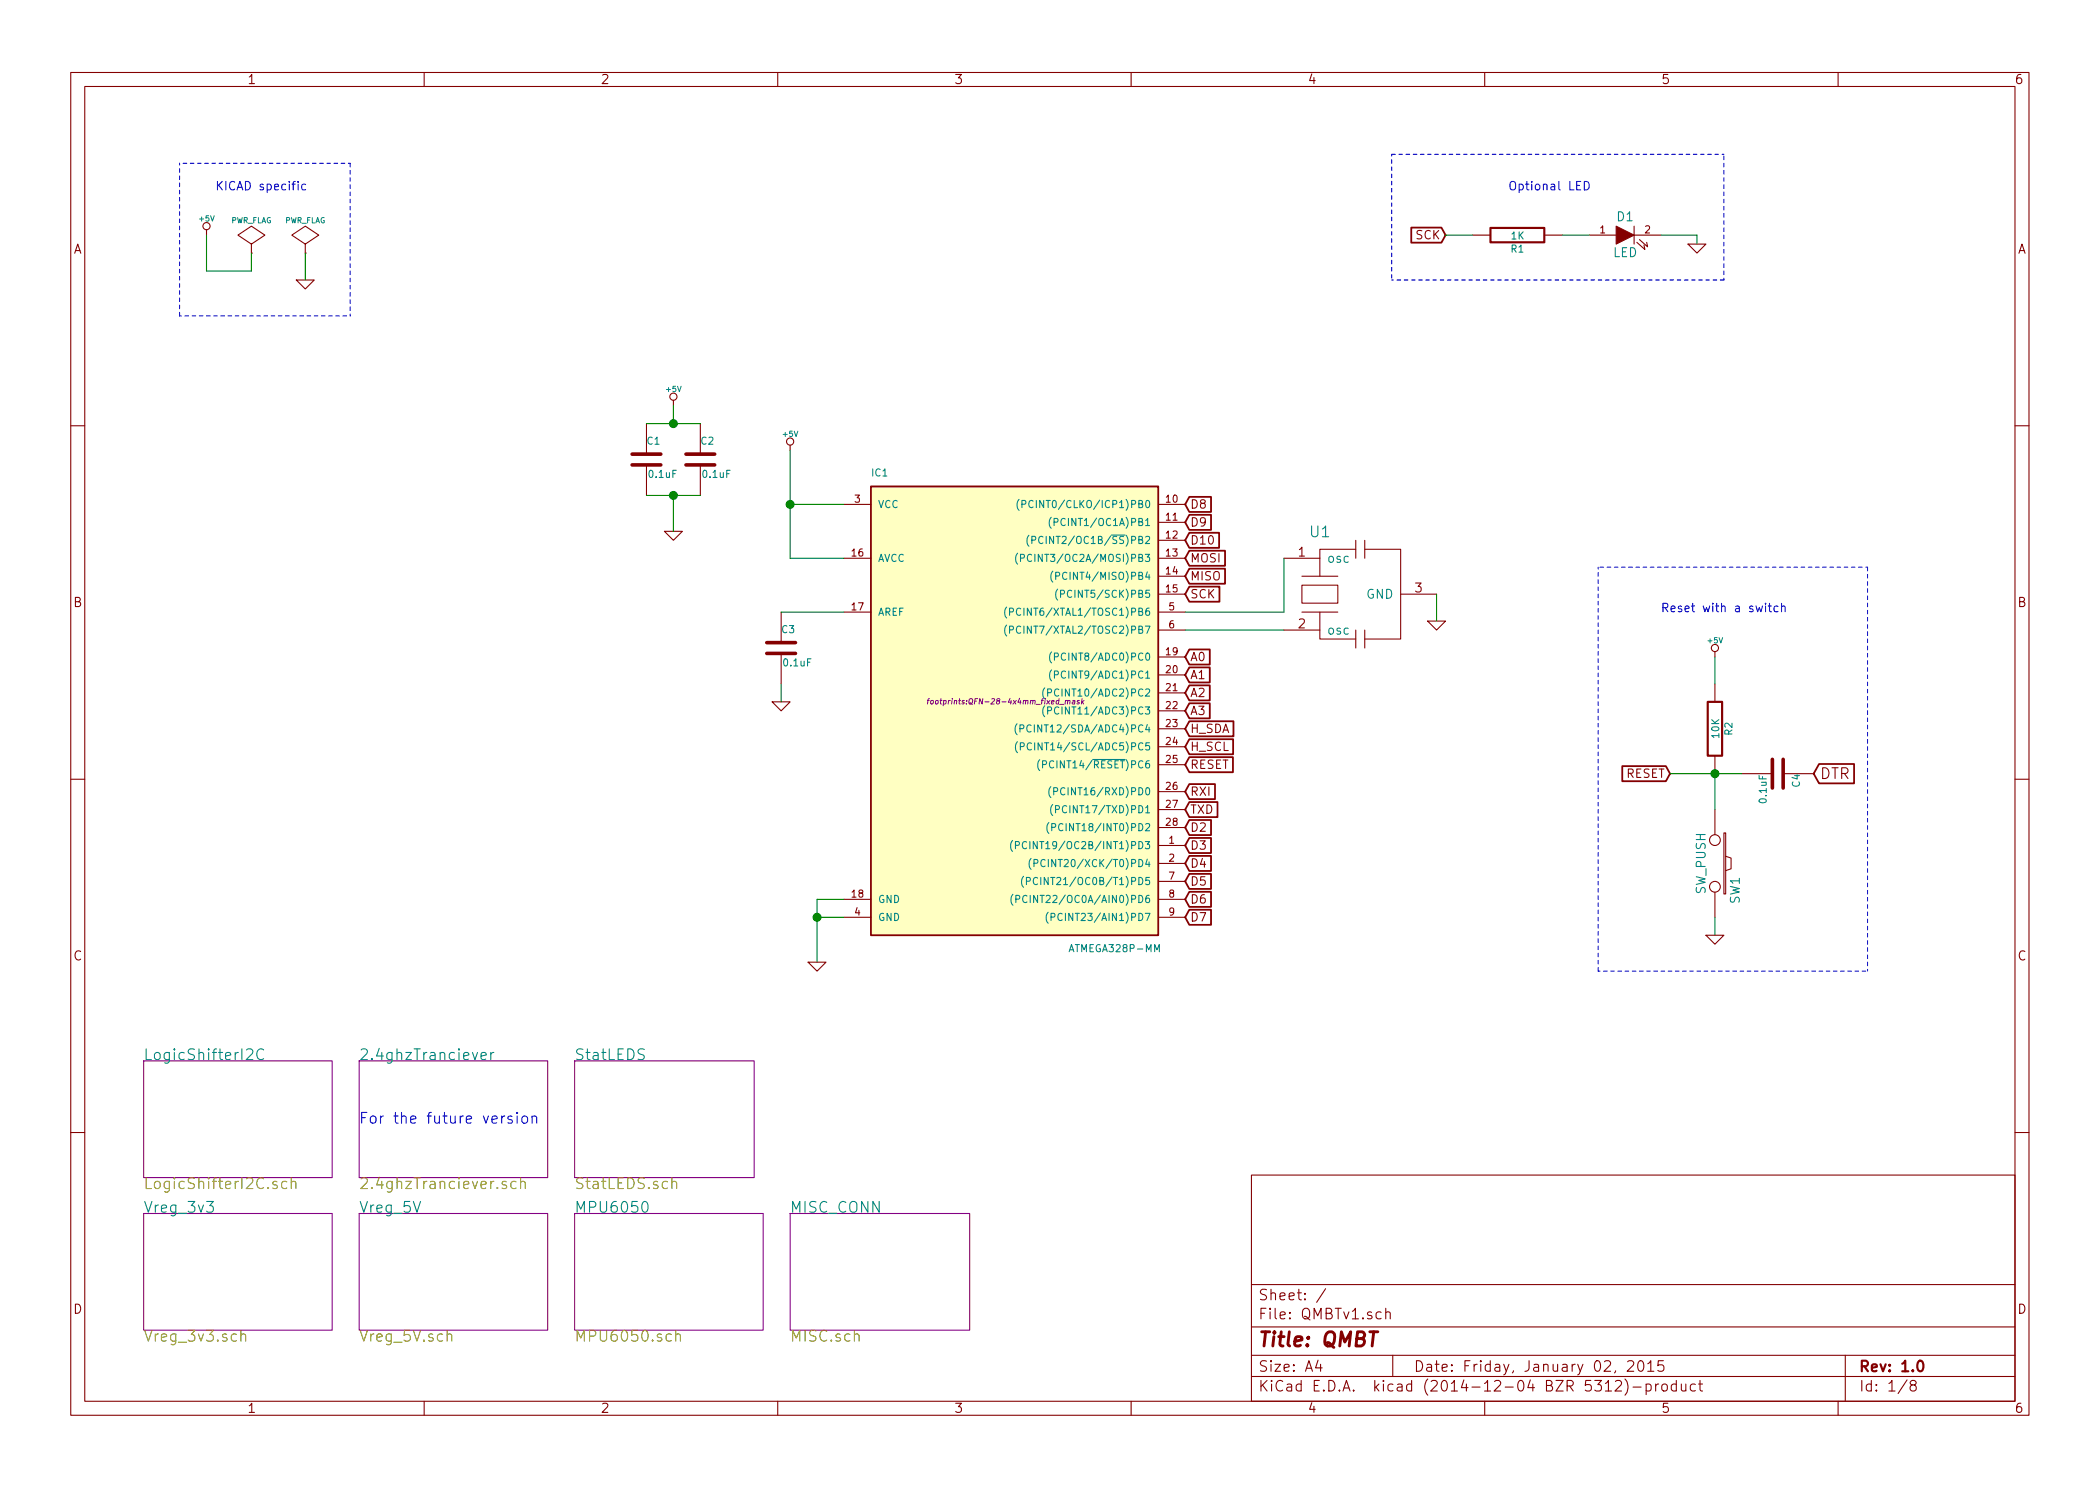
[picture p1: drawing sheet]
<svg xmlns="http://www.w3.org/2000/svg" width="297mm" height="210mm" viewBox="0 0 297 210" stroke-linecap="round" stroke-linejoin="round" font-family="sans-serif">
<g fill="none" stroke="#840000" stroke-width=".15">
<path d="M10 10.3h277v189.9h-277zM12 12.2h273v186.1h-273zM60 10.3v1.9M110 10.3v1.9M160 10.3v1.9M210 10.3v1.9M260 10.3v1.9M29.2 32.5v.8M35.6 35.8h.1M35.6 34.5l1.9-1.2-1.9-1.3-1.9 1.3 1.9 1.2v1.3M41.9 39.6h2.5l-1.2 1.3zM43.2 35.8h.1"/>
<path d="M43.2 34.5l1.9-1.2-1.9-1.3-1.9 1.3 1.9 1.2v1.3M208.3 33.3h2.5M218.4 33.3h2.6M224.8 33.3h3.8M231.1 33.3h3.8M231.1 32v2.5M231.5 34.3l1.2 1-.2-.6M231.9 33.9l1.1 1-.1-.6M238.8 34.5h2.5l-1.3 1.3zM91.4 59.9v4.4M95.2 56.6v.8M99.1 59.9v4.4"/>
<path d="M10 60.2h2M91.4 65.8v4.3M94 75.2h2.5l-1.3 1.2zM99.1 65.8v4.3M111.8 63v.7M119.4 71.4h3.8M119.4 79h3.8M163.8 71.4h3.8M163.8 73.9h3.8M163.8 76.4h3.8M163.8 79h3.8M181.6 79h5.1"/>
<path d="M191.8 77.7h-5.1v3.8M191.8 76.4v2.6M193 77.7h5.1v12.7h-5.1M193 76.4v2.6M285 60.2h2M109.2 99.3h2.6l-1.3 1.3zM110.5 86.6v4.3M110.5 92.5v4.3M119.4 86.6h3.8M163.8 86.6h3.8M163.8 89.1h3.8M163.8 95.5h3.8"/>
<path d="M163.8 98h3.8M163.8 81.5h3.8M163.8 84.1h3.8M163.8 93h3.8M181.6 89.1h5.1M184.1 82.8h5.1v2.5h-5.1zM184.1 86.6h5.1M184.1 81.5h5.1M186.7 86.6v3.8h5.1M191.8 89.1v2.6M193 89.1v2.6M198.1 84.1h5.1"/>
<path d="M201.9 87.9h2.6l-1.3 1.2zM242.6 92.2v.8M242.6 96.8v2.5M10 110.3h2M163.8 119.6h3.8M163.8 100.6h3.8M163.8 103.1h3.8M163.8 105.7h3.8M163.8 108.2h3.8M163.8 112h3.8M163.8 114.5h3.8M163.8 117.1h3.8"/>
<path d="M242.6 106.9v2.6M242.6 114.5v3.6M243.8 117.9h.3v8.6h-.3zM246.4 109.5h4.3M252.2 109.5h4.3M285 110.3h2M114.3 136.1h2.5l-1.2 1.3zM119.4 129.8h3.8M119.4 127.2h3.8M163.8 122.2h3.8M163.8 129.8h3.8M163.8 124.7h3.8"/>
<path d="M163.8 127.2h3.8M241.3 132.3h2.5l-1.2 1.3zM242.6 126.2v3.6M244.1 121.2l.8 .2v1.5l-.8 .3M10 160.2h2M177 166.3h108v32h-108zM285 160.2h2M60 198.3v1.9M110 198.3v1.9M160 198.3v1.9M177 194.8h108M177 191.8h108"/>
<path d="M177 187.8h108M177 181.8h108M186.4 192.5l-.3 1h.9M186.8 193v1M187.5 182.3l-1.3 2M195.4 185.7l-.5-.1-.3 .3 .1 .6 .2 .1 .5-.1M196 185.7a.38 .38 0 0 1 .6 .1v.8M196 185.1v1.5M197 191.8v3M210 198.3v1.9M227.1 195.8l.4-.5v1.5M227.1 196.8h.8"/>
<path d="M228.5 195.5l.2-.2 .5 .1a.37 .37 0 0 1 .1 .6l-.9 .8h1M229.8 195.1a1.71 1.71 0 0 1 0 2.3M230.2 192.7l.3-.2 .4 .1a.37 .37 0 0 1 .1 .6l-.9 .8h1M231 196.3h1.1M231.8 192.7a.35 .35 0 0 1 .4-.2 .35 .35 0 0 1 .2 .3 .77 .77 0 0 1-.4 1.2 .9 .9 0 0 1-.2-1.3zM232.8 195.9a.48 .48 0 0 1 .7 .1l.1 .1-.1 .6a.48 .48 0 0 1-.7 0M232.8 195.8v1.5M233.1 193l.4-.5v1.5M233.1 194h.8M234.2 195.8v1M234.6 195.8l-.3 .1-.1 .2M235.1 196a.41 .41 0 0 1 .7 .1v.4a.41 .41 0 0 1-.4 .3 .41 .41 0 0 1-.3-.3z"/>
<path d="M235.3 192.5h-.7l-.1 .7a.62 .62 0 0 1 .7 0l.2 .2-.1 .5-.2 .1h-.4l-.2-.1M237.1 195.9l-.4-.1-.3 .3 .1 .6 .2 .1 .4-.1M237.1 195.3v1.5M237.8 195.8l.1 .9a.4 .4 0 0 0 .6 0M238.5 195.8v1M239.8 195.9l-.4-.1-.3 .3 .1 .6 .2 .1 .4-.1M240.3 195.8h.5M240.5 195.3v1.3l.2 .2h.1M260 198.3v1.9M261 191.8v6.5M269.7 195.2l-1.2 2M270.5 196l-.3-.3 .1-.2 .2-.2 .4 .1 .1 .2v.2l-.2 .2h-.3a.48 .48 0 0 0-.2 .7l.2 .1h.3l.2-.1a.48 .48 0 0 0-.2-.7"/>
<circle cx="29.2" cy="32" r=".51"/>
<circle cx="95.3" cy="56.1" r=".51"/>
<circle cx="111.8" cy="62.5" r=".51"/>
<circle cx="242.6" cy="91.7" r=".51"/>
<circle cx="242.6" cy="118.9" r=".76"/>
<circle cx="242.6" cy="125.5" r=".76"/>
</g>
<path d="M210.8 32.3h7.6v2h-7.6zM241.6 99.3h2v7.6h-2zM271.3 192.7a.35 .35 0 0 1 .4-.2 .35 .35 0 0 1 .3 .3 .77 .77 0 0 1-.4 1.2 .9 .9 0 0 1-.3-1.3z" fill="none" stroke="#840000" stroke-width=".3"/>
<path d="M123.2 68.8h40.6v63.5h-40.6z" fill="#ffffc2" stroke="#ffffc2" stroke-width=".25"/>
<g fill="none" stroke="#840000" stroke-width=".25">
<path d="M199.6 32.2h4.3l.6 1.1-.6 1h-4.3zM123.2 68.8h40.6v63.5h-40.6zM168.2 70.3h3.1v2.1h-3.1l-.6-1zM168.2 72.8h3.1v2.2h-3.1l-.6-1.1zM168.2 75.4h4.2v2.1h-4.2l-.6-1.1zM168.2 77.9h5.1v2.2h-5.1l-.6-1.1zM168.2 80.5h5.1v2.1h-5.1l-.6-1.1zM168.2 83h4.3v2.1h-4.3l-.6-1zM168.2 91.9h2.9v2.1h-2.9l-.6-1zM168.2 94.4h2.9v2.2h-2.9l-.6-1.1zM168.2 97h2.9v2.1h-2.9l-.6-1.1zM168.2 99.5h2.9v2.1h-2.9l-.6-1z"/>
<path d="M168.2 102.1h6.3v2.1h-6.3l-.6-1.1zM168.2 104.6h6.2v2.1h-6.2l-.6-1zM168.2 110.9h3.7v2.2h-3.7l-.6-1.1zM168.2 113.5h4v2.1h-4l-.6-1.1zM168.2 116h3.1v2.2h-3.1l-.6-1.1zM168.2 118.6h3.1v2.1h-3.1l-.6-1.1zM168.2 107.1h6.2v2.2h-6.2l-.6-1.1zM229.5 108.4h6.1l.6 1.1-.6 1h-6.1zM257.3 108.1h5v2.7h-5l-.8-1.3zM168.2 121.1h3.1v2.1h-3.1l-.6-1zM168.2 123.6h3.1v2.2h-3.1l-.6-1.1zM168.2 126.2h3.1v2.1h-3.1l-.6-1.1z"/>
<path d="M168.2 128.7h3.1v2.2h-3.1l-.6-1.1z"/>
</g>
<g fill="none" stroke="#008484" stroke-width=".15">
<path d="M143.9 78.3a1.2 1.2 0 0 0 0 1.5M144.1 70.7a1.2 1.2 0 0 0 0 1.5M144.3 79l.5-.1 .1-.1-.1-.3-.5-.1v1M144.6 71.3h.4l.1-.2-.1-.2-.4-.1v1M145.5 75.7a1.2 1.2 0 0 0 0 1.6M145.9 78.5a.4 .4 0 0 0-.5 0 .4 .4 0 0 0-.1 .5 .37 .37 0 0 0 .2 .4 .37 .37 0 0 0 .4-.1M145.9 76.4h.5l.1-.2-.1-.3h-.5v1M146.1 70.9a.4 .4 0 0 0-.5 0 .4 .4 0 0 0-.1 .5 .37 .37 0 0 0 .2 .4 .37 .37 0 0 0 .4-.1M147.5 76a.4 .4 0 0 0-.5 0 .4 .4 0 0 0-.1 .5 .37 .37 0 0 0 .2 .4 .37 .37 0 0 0 .4-.1M148.7 73.2a1.2 1.2 0 0 0 0 1.5M149.1 73.9l.5-.1 .1-.1-.1-.3-.5-.1v1.1M142.4 85.9a1.2 1.2 0 0 0 0 1.5"/>
<path d="M142.4 88.4a1.2 1.2 0 0 0 0 1.6M142.8 86.6l.5-.1 .1-.1-.1-.3-.5-.1v1.1M142.8 89.1h.5l.1-.2-.1-.3h-.5v1M147.8 97.3a1.2 1.2 0 0 0 0 1.6M147.8 99.9a1.2 1.2 0 0 0 0 1.5M148.2 98h.5v-.2v-.3h-.5v1M148.7 94.8a1.2 1.2 0 0 0 0 1.5M148.7 92.2a1.2 1.2 0 0 0 0 1.6M148.9 80.8a1.2 1.2 0 0 0 0 1.6M149.1 95.5l.5-.1 .1-.1-.1-.3-.5-.1v1.1M149.1 92.9h.5l.1-.2-.1-.2-.5-.1v1M149.3 81.5h.5l.1-.2-.1-.3h-.5v1"/>
<path d="M149.6 83.4a1.2 1.2 0 0 0 0 1.5M150 84h.5l.1-.2-.1-.2-.5-.1v1M143.2 118.9a1.2 1.2 0 0 0 0 1.6M143.6 119.6h.5l.1-.2-.1-.3h-.5v1M143.9 102.4a1.2 1.2 0 0 0 0 1.6M143.9 104.9a1.2 1.2 0 0 0 0 1.6M144.3 103.1l.5-.1v-.1v-.3h-.5v1M144.3 105.6h.5l.1-.2-.1-.2-.5-.1v1M145.2 119.2a.4 .4 0 0 0-.5 0 .4 .4 0 0 0-.1 .5 .37 .37 0 0 0 .2 .3 .37 .37 0 0 0 .4 0M145.8 102.7a.4 .4 0 0 0-.5 0 .4 .4 0 0 0-.1 .4 .37 .37 0 0 0 .2 .4 .37 .37 0 0 0 .4 0M145.9 105.2a.4 .4 0 0 0-.5 0 .4 .4 0 0 0-.1 .5 .37 .37 0 0 0 .2 .4 .37 .37 0 0 0 .4-.1M147.1 107.5a1.2 1.2 0 0 0 0 1.5"/>
<path d="M147.5 108.2l.5-.1v-.1v-.3l-.5-.1v1.1M148.2 100.6l.5-.1v-.2v-.2l-.5-.1v1M148.4 116.4a1.2 1.2 0 0 0 0 1.5M148.6 111.3a1.2 1.2 0 0 0 0 1.5M148.8 117.1l.5-.1v-.1v-.3l-.5-.1v1M148.9 113.8a1.2 1.2 0 0 0 0 1.6M149 112l.5-.1 .1-.1-.1-.3-.5-.1v1.1M149.3 114.5h.5l.1-.2-.1-.3h-.5v1M154.6 107.5h4.5M143.3 126.5a1.2 1.2 0 0 0 0 1.6M143.7 127.2h.5v-.2v-.3h-.5v1M144.8 124a1.2 1.2 0 0 0 0 1.5"/>
<path d="M145.2 124.7l.5-.1v-.1v-.3l-.5-.1v1.1M145.3 126.8a.4 .4 0 0 0-.5 0 .4 .4 0 0 0-.1 .5 .37 .37 0 0 0 .1 .4 .37 .37 0 0 0 .5-.1M145.8 121.5a1.2 1.2 0 0 0 0 1.5M146.3 122.1h.4l.1-.2-.1-.2-.4-.1v1M146.8 124.3a.4 .4 0 0 0-.5-.1 .4 .4 0 0 0-.1 .5 .37 .37 0 0 0 .1 .4 .37 .37 0 0 0 .5 0M147.8 121.7a.4 .4 0 0 0-.5 0 .4 .4 0 0 0-.1 .5 .37 .37 0 0 0 .2 .4 .37 .37 0 0 0 .4-.1M148.3 129.1a1.2 1.2 0 0 0 0 1.5M148.7 129.8l.4-.1 .1-.1-.1-.3-.4-.1v1M34.9 148.6l.2-.2h.4l.2 .2 .1 .2-.1 .3-.9 .8h1M37.3 148.6a.62 .62 0 0 0-.8-.1 .62 .62 0 0 0-.2 .8 .58 .58 0 0 0 .3 .6 .58 .58 0 0 0 .7-.1M68 149.4l.8-.1-.1-.3-.4-.1-.3 .2 .1 .8h.2h.4M69.4 148.9v1"/>
<path d="M69.8 148.9l-.2 .1-.2 .2M29.2 170h1l-.5 .6a.44 .44 0 0 1 .5 .3v.3l-.2 .2-.6 .1-.2-.1M90.9 170.1a.36 .36 0 0 1 .4-.1 .36 .36 0 0 1 .3 .3 .77 .77 0 0 1-.4 1.2 .89 .89 0 0 1-.3-1.4z"/>
</g>
<path d="M131.2 99.1h.2M131.5 98.9l-.2 .1-.1 .6M131.7 99.2l.3-.1v.4l-.1 .1-.3-.1zM151 99.2l.3-.1v.5M151.7 99.1h.3v.5M152 99.3l-.3 .1v.2h.3M152.7 99.1l-.3 .1 .3 .3-.2 .1h-.2M153.1 98.9l-.1 .7M153.1 99.3l.2 .3M153.3 99.1l-.3 .3" fill="none" stroke="#840084" stroke-width=".14"/>
<g fill="none" stroke="#008400" stroke-width=".15">
<path d="M29.2 33.3v5h6.4v-2.5M43.2 35.8v3.8M204.5 33.3h3.8M221 33.3h3.8M234.9 33.3h5.1v1.2M91.4 59.9h7.7M95.2 57.4v2.5M91.4 70.1h7.7M95.2 70.1v5.1M111.8 71.4h7.6M111.8 63.7v15.3h7.6M181.6 79v7.6h-14"/>
<path d="M110.5 86.6h8.9M110.5 96.8v2.5M167.6 89.1h14M203.2 84.1v3.8M242.6 93v3.8M236.2 109.5h10.2M242.6 109.5v5M115.6 129.8h3.8M119.4 127.2h-3.8v8.9M242.6 129.8v2.5"/>
</g>
<g fill="#008400" stroke="#008400" stroke-width=".25">
<circle cx="111.8" cy="71.4" r=".51"/>
<circle cx="95.3" cy="59.9" r=".51"/>
<circle cx="95.3" cy="70.1" r=".51"/>
<circle cx="115.6" cy="129.8" r=".51"/>
<circle cx="242.6" cy="109.5" r=".51"/>
</g>
<path d="M89.4 65.8h4.1M89.4 64.3h4.1M97 65.8h4.1M97 64.3h4.1M108.5 92.5h4M108.5 90.9h4M250.7 107.4v4.1M252.2 107.4v4.1" fill="none" stroke="#840000" stroke-width=".51"/>
<path d="M228.6 32l2.5 1.3-2.5 1.2z" fill="#840000" stroke="#840000" stroke-width=".15"/>
<g fill="none" stroke="#0000c2" stroke-width=".15">
<path d="M42.2 25.7v.1M42.2 26.1v.8M43.2 26.1h-.3l-.2 .2 .1 .5h.4M224.1 25.7a.6 .6 0 0 1 .7 .6 .6 .6 0 0 1-.7 .6zM249.7 85.4v.1M249.7 85.7v.9M250.1 85.7h.5M250.3 85.4v1v.1l.3 .1M251.5 85.8l-.3-.1-.3 .3 .1 .5h.5M252 85.9a.3 .3 0 0 1 .5-.1v.8M252 85.4v1.2M72.4 158l-.3-.1-.3 .2 .1 .2 .5 .2 .1 .1-.1 .2-.1 .1-.5-.1"/>
<path d="M73.2 157.4l-.1 .1 .1 .1v-.1v-.1v.2M73.2 157.9v1M74 158a.42 .42 0 0 1 .6 .2v.4a.43 .43 0 0 1-.4 .3 .43 .43 0 0 1-.4-.3v-.4zM75.3 158.1a.38 .38 0 0 1 .6 0v.8M75.3 157.9v1"/>
</g>
<path d="M25.4 23.1v21.6M49.5 23.1h-24.1M196.8 21.8v17.8M196.8 39.6h47M243.8 39.6v-17.8M243.8 21.8h-47M25.4 44.7h24.1M49.5 44.7v-21.6M226.1 80.3v57.1M264.2 80.3h-38.1M226.1 137.4h38.1M264.2 137.4v-57.1" fill="none" stroke="#0000c2" stroke-width=".15" stroke-dasharray=".5" stroke-dashoffset=".3"/>
<path d="M20.3 150.1h26.7v16.5h-26.7zM50.8 150.1h26.7v16.5h-26.7zM81.3 150.1h25.4v16.5h-25.4zM20.3 171.7h26.7v16.5h-26.7zM50.8 171.7h26.7v16.5h-26.7zM81.3 171.7h26.6v16.5h-26.6zM111.8 171.7h25.4v16.5h-25.4z" fill="none" stroke="#840084" stroke-width=".15"/>
<path d="M40.6 167.2a.48 .48 0 0 0-.7 .1l-.1 .6a.48 .48 0 0 0 .8 .2M41.2 167.3a.38 .38 0 0 1 .7 .1v.8M41.2 166.6v1.6M73 167.2a.48 .48 0 0 0-.7 .1v.6a.48 .48 0 0 0 .7 .2M73.6 167.3a.38 .38 0 0 1 .7 .1v.8M73.6 166.6v1.6M95 167.3a.38 .38 0 0 1 .7 .1v.8M34.1 188.9a.38 .38 0 0 1 .6 .1v.8M34.1 188.2v1.6M63.2 188.9a.38 .38 0 0 1 .7 .1v.8M95.6 188.9a.38 .38 0 0 1 .6 .1v.8M95.6 188.2v1.6" fill="none" stroke="#848400" stroke-width=".15"/>
<text font-size="2.8" fill="#840000" x="178" y="190.5">Title: QMBT</text>
<g font-size="2.1" fill="#008484">
<text x="185.3" y="76">U1</text>
<text x="20.3" y="150">LogicShifterI2C</text>
<text x="50.8" y="150">2.4ghzTranciever</text>
<text x="81.3" y="150">StatLEDS</text>
<text x="20.3" y="171.6">Vreg_3v3</text>
<text x="50.8" y="171.6">Vreg_5V</text>
<text x="81.3" y="171.6">MPU6050</text>
<text x="111.8" y="171.6">MISC_CONN</text>
</g>
<g font-size="2.1" fill="#840000">
<text x="257.5" y="110.2">DTR</text>
<text x="178" y="184">Sheet: /</text>
<text x="178" y="186.7">File: QMBTv1.sch</text>
<text x="178" y="196.9">KiCad E.D.A. kicad (2014-12-04 BZR 5312)-product</text>
<text x="178" y="194.1">Size: A4</text>
<text x="200" y="194.1">Date: Friday, January 02, 2015</text>
<text x="263" y="194.1">Rev: 1.0</text>
<text x="263" y="196.9">Id: 1/8</text>
</g>
<text font-size="2.1" fill="#0000c2" x="50.8" y="159">For the future version</text>
<g font-size="2.1" fill="#848400">
<text x="20.3" y="168.2">LogicShifterI2C.sch</text>
<text x="50.8" y="168.2">2.4ghzTranciever.sch</text>
<text x="81.3" y="168.2">StatLEDS.sch</text>
<text x="20.3" y="189.8">Vreg_3v3.sch</text>
<text x="50.8" y="189.8">Vreg_5V.sch</text>
<text x="81.3" y="189.8">MPU6050.sch</text>
<text x="111.8" y="189.8">MISC.sch</text>
</g>
<g font-size="1.8" fill="#840000">
<text x="35" y="11.9">1</text>
<text x="85" y="11.9">2</text>
<text x="135" y="11.9">3</text>
<text x="185" y="11.9">4</text>
<text x="235" y="11.9">5</text>
<text x="285" y="11.9">6</text>
<text x="10.4" y="35.9">A</text>
<text x="285.4" y="35.9">A</text>
<text x="183.7" y="78.7">1</text>
<text x="200.2" y="83.8">3</text>
<text x="10.4" y="85.9">B</text>
<text x="183.7" y="88.9">2</text>
<text x="285.4" y="85.9">B</text>
<text x="10.4" y="135.9">C</text>
<text x="285.4" y="135.9">C</text>
<text x="10.4" y="185.9">D</text>
<text x="285.4" y="185.9">D</text>
<text x="35" y="199.9">1</text>
<text x="85" y="199.9">2</text>
<text x="135" y="199.9">3</text>
<text x="185" y="199.9">4</text>
<text x="235" y="199.9">5</text>
<text x="285" y="199.9">6</text>
</g>
<g font-size="1.8" fill="#008484">
<text x="228.8" y="31.3">D1</text>
<text x="228.1" y="36.4">LED</text>
<text x="187.7" y="79.6">osc</text>
<text x="187.7" y="89.8">osc</text>
<text x="193.2" y="84.7">GND</text>
<text x="241.2" y="126.5" transform="rotate(-90 241.2 126.5)">SW_PUSH</text>
<text x="246.1" y="127.9" transform="rotate(-90 246.1 127.9)">SW1</text>
</g>
<g font-size="1.7" fill="#0000c2">
<text x="30.5" y="26.9">KICAD specific</text>
<text x="213.4" y="26.9">Optional LED</text>
<text x="234.9" y="86.6">Reset with a switch</text>
</g>
<g font-size="1.7" fill="#840000">
<text x="200.2" y="33.9">SCK</text>
<text x="168.4" y="72">D8</text>
<text x="168.4" y="74.5">D9</text>
<text x="168.4" y="77">D10</text>
<text x="168.4" y="79.6">MOSI</text>
<text x="168.4" y="82.1">MISO</text>
<text x="168.4" y="84.7">SCK</text>
<text x="168.4" y="93.5">A0</text>
<text x="168.4" y="96.1">A1</text>
<text x="168.4" y="98.6">A2</text>
<text x="168.4" y="101.2">A3</text>
<text x="168.4" y="103.7">H_SDA</text>
<text x="168.4" y="106.2">H_SCL</text>
<text x="168.4" y="112.6">RXI</text>
<text x="168.4" y="108.8">RESET</text>
<text x="229.9" y="110.1">RESET</text>
<text x="168.4" y="115.1">TXD</text>
<text x="168.4" y="117.7">D2</text>
<text x="168.4" y="120.2">D3</text>
<text x="168.4" y="122.8">D4</text>
<text x="168.4" y="125.3">D5</text>
<text x="168.4" y="127.8">D6</text>
<text x="168.4" y="130.4">D7</text>
</g>
<g font-size="1.4" fill="#008484">
<text x="213.7" y="35.7">R1</text>
<text x="213.8" y="33.9">1K</text>
<text x="91.5" y="62.9">C1</text>
<text x="99.2" y="62.9">C2</text>
<text x="91.8" y="67.6">0.1uF</text>
<text x="99.4" y="67.6">0.1uF</text>
<text x="123.3" y="67.4">IC1</text>
<text x="124.2" y="71.9">VCC</text>
<text x="146.2" y="71.9">(PCINT0/CLKO/ICP1)PB0</text>
<text x="147.5" y="77">(PCINT2/OC1B/SS)PB2</text>
<text x="149.8" y="74.4">(PCINT1/OC1A)PB1</text>
<text x="124.2" y="79.5">AVCC</text>
<text x="145.7" y="79.5">(PCINT3/OC2A/MOSI)PB3</text>
<text x="150.1" y="82">(PCINT4/MISO)PB4</text>
<text x="110.6" y="89.6">C3</text>
<text x="124.2" y="87.1">AREF</text>
<text x="144.1" y="87.1">(PCINT6/XTAL1/TOSC1)PB6</text>
<text x="144.1" y="89.7">(PCINT7/XTAL2/TOSC2)PB7</text>
<text x="150.7" y="84.6">(PCINT5/SCK)PB5</text>
<text x="110.9" y="94.3">0.1uF</text>
<text x="149.8" y="93.5">(PCINT8/ADC0)PC0</text>
<text x="149" y="98.5">(PCINT10/ADC2)PC2</text>
<text x="149.8" y="96">(PCINT9/ADC1)PC1</text>
<text x="145.7" y="103.6">(PCINT12/SDA/ADC4)PC4</text>
<text x="145.8" y="106.2">(PCINT14/SCL/ADC5)PC5</text>
<text x="243.2" y="104.4" transform="rotate(-90 243.2 104.4)">10K</text>
<text x="245" y="104" transform="rotate(-90 245 104)">R2</text>
<text x="148.2" y="108.7">(PCINT14/RESET)PC6</text>
<text x="149.9" y="112.5">(PCINT16/RXD)PD0</text>
<text x="249.9" y="113.6" transform="rotate(-90 249.9 113.6)">0.1uF</text>
<text x="254.6" y="111.3" transform="rotate(-90 254.6 111.3)">C4</text>
<text x="149.8" y="117.6">(PCINT18/INT0)PD2</text>
<text x="150.1" y="115.1">(PCINT17/TXD)PD1</text>
<text x="145.5" y="120.1">(PCINT19/OC2B/INT1)PD3</text>
<text x="146.9" y="125.2">(PCINT21/OC0B/T1)PD5</text>
<text x="147.9" y="122.7">(PCINT20/XCK/T0)PD4</text>
<text x="124.2" y="130.3">GND</text>
<text x="124.2" y="127.8">GND</text>
<text x="145.4" y="127.8">(PCINT22/OC0A/AIN0)PD6</text>
<text x="149.7" y="130.3">(PCINT23/AIN1)PD7</text>
<text x="151.6" y="134.7">ATMEGA328P-MM</text>
</g>
<g font-size="1.4" fill="#840000">
<text x="226.3" y="33">1</text>
<text x="232.7" y="33">2</text>
<text x="120.9" y="71.1">3</text>
<text x="164.9" y="71.1">10</text>
<text x="164.9" y="73.7">11</text>
<text x="164.9" y="76.2">12</text>
<text x="120.5" y="78.7">16</text>
<text x="164.9" y="78.7">13</text>
<text x="164.9" y="81.3">14</text>
<text x="164.9" y="83.8">15</text>
<text x="120.5" y="86.4">17</text>
<text x="165.4" y="86.4">5</text>
<text x="165.4" y="88.9">6</text>
<text x="164.9" y="95.2">20</text>
<text x="164.9" y="92.7">19</text>
<text x="164.9" y="97.8">21</text>
<text x="164.9" y="100.3">22</text>
<text x="164.9" y="102.9">23</text>
<text x="164.9" y="105.4">24</text>
<text x="164.9" y="107.9">25</text>
<text x="164.9" y="111.8">26</text>
<text x="164.9" y="114.3">27</text>
<text x="164.9" y="116.8">28</text>
<text x="165.4" y="119.4">1</text>
<text x="165.4" y="121.9">2</text>
<text x="165.4" y="124.5">7</text>
<text x="120.5" y="127">18</text>
<text x="120.9" y="129.5">4</text>
<text x="165.4" y="127">8</text>
<text x="165.4" y="129.5">9</text>
</g>
<text font-size="1.4" fill="#840084" x="149" y="101.1">(PCINT11/ADC3)PC3</text>
<g font-size="1.1" fill="#008484">
<text x="28.2" y="31.3">+5V</text>
<text x="32.6" y="31.6">PWR_FLAG</text>
<text x="40.2" y="31.6">PWR_FLAG</text>
<text x="94.3" y="55.4">+5V</text>
<text x="110.8" y="61.8">+5V</text>
<text x="241.6" y="91">+5V</text>
</g>
<text font-size="1.1" fill="#840084" x="132.5" y="99.6">footprints:QFN-28-4x4mm_fixed_mask</text>
</svg>
